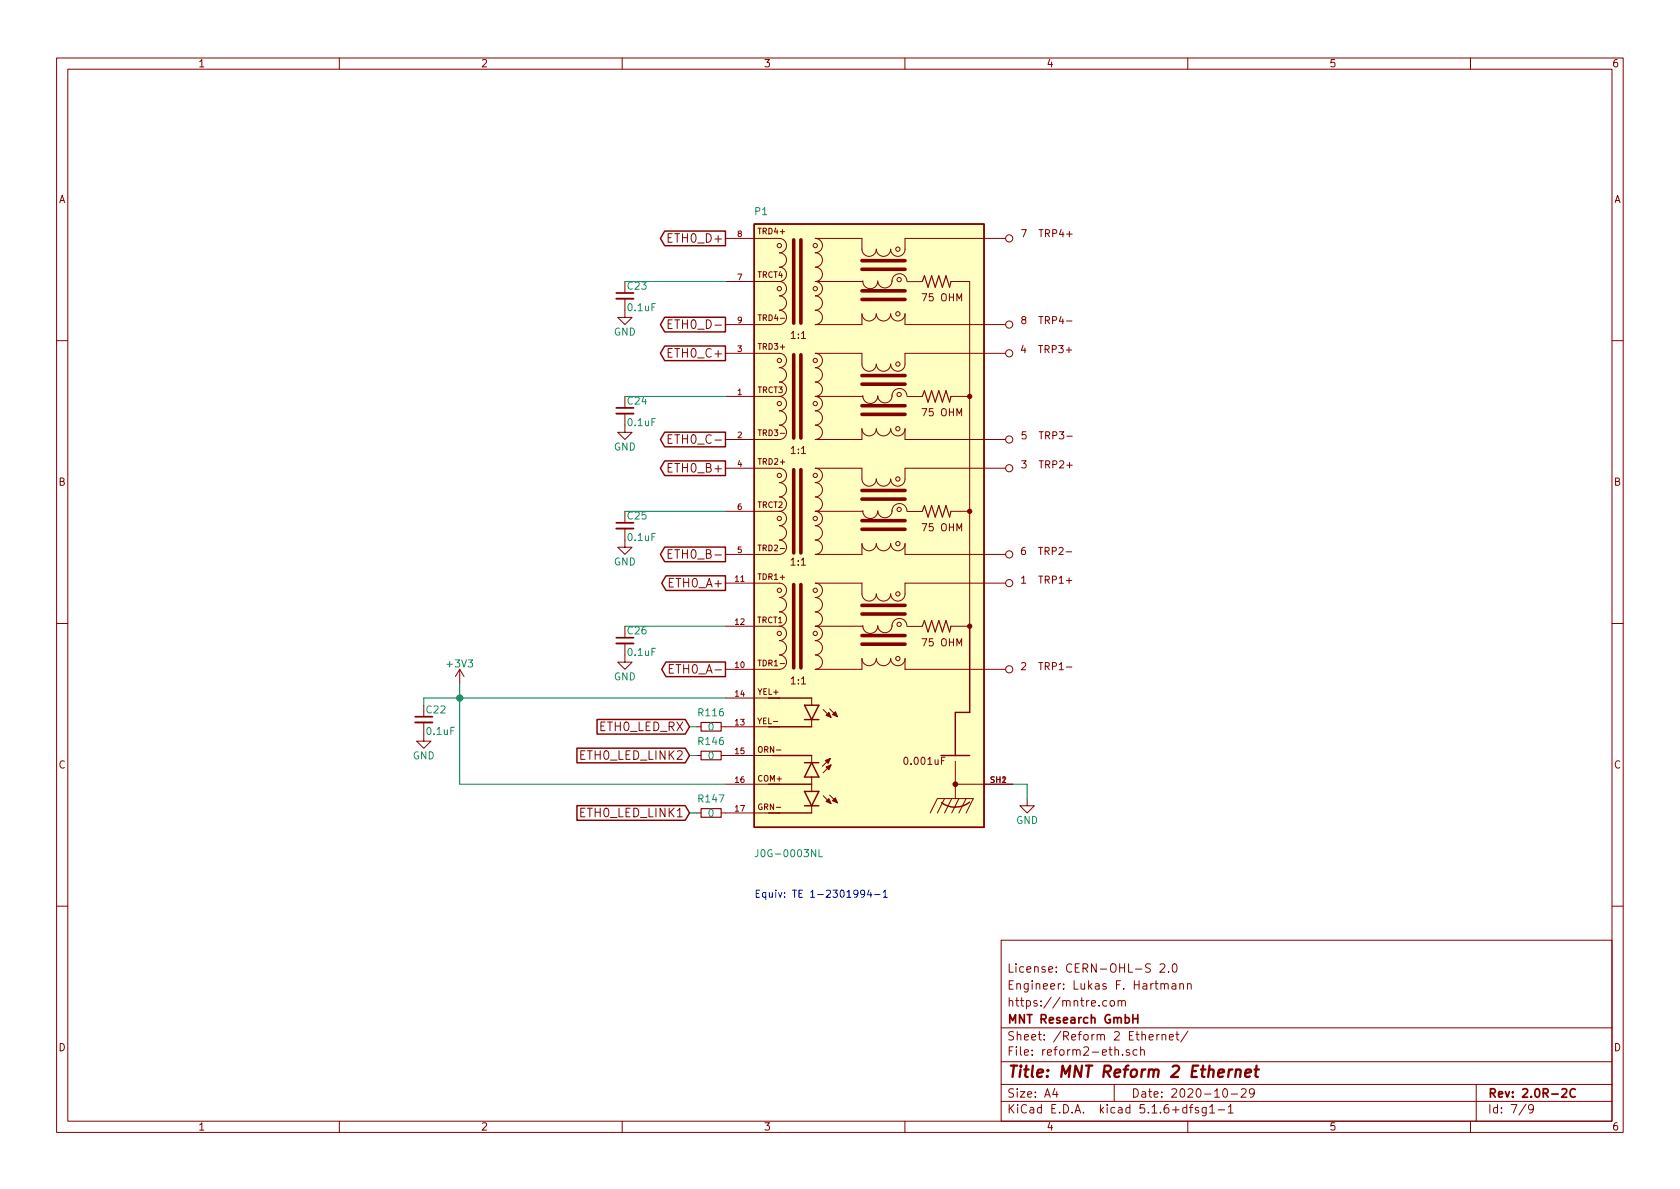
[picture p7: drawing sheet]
<svg xmlns="http://www.w3.org/2000/svg" width="297mm" height="210mm" viewBox="0 0 297 210" stroke-linecap="round" stroke-linejoin="round" font-family="sans-serif">
<g fill="none" stroke="#840000" stroke-width=".18">
<path d="M10 10.3h277v189.9h-277zM12 12.2h273v186.1h-273zM60 10.3v1.9M110 10.3v1.9M160 10.3v1.9M210 10.3v1.9M260 10.3v1.9M110.5 52.8v3.3h1.3l-1.3 1.3-1.3-1.3h1.3M118.1 57.3h.5M118.8 56.6h-.7v1.5h.7M128.3 42.2h9.5a1.27 1.27 0 0 1 1.3 1.2 1.27 1.27 0 0 1-1.3 1.3 1.27 1.27 0 0 1 1.3 1.3 1.27 1.27 0 0 1-1.3 1.2 1.27 1.27 0 0 1 1.3 1.3 1.27 1.27 0 0 1-1.3 1.3M128.3 49.8h9.5"/>
<path d="M137.8 49.8a1.27 1.27 0 0 1 1.3 1.2 1.27 1.27 0 0 1-1.3 1.3 1.27 1.27 0 0 1 1.3 1.3 1.27 1.27 0 0 1-1.3 1.3 1.27 1.27 0 0 1 1.3 1.2 1.27 1.27 0 0 1-1.3 1.3h-9.5M144.1 49.8a1.27 1.27 0 0 1 1.3 1.2 1.27 1.27 0 0 1-1.3 1.3 1.27 1.27 0 0 1 1.3 1.3 1.27 1.27 0 0 1-1.3 1.3 1.27 1.27 0 0 1 1.3 1.2 1.27 1.27 0 0 1-1.3 1.3h8.3v-1.9a1.27 1.27 0 0 0 1.3 1.3 1.27 1.27 0 0 0 1.2-1.3 1.27 1.27 0 0 0 1.3 1.3 1.27 1.27 0 0 0 1.3-1.3 1.27 1.27 0 0 0 1.2 1.3 1.27 1.27 0 0 0 1.3-1.3v1.9h17.8M144.1 49.8h8.5M152.6 49.7a1.32 1.32 0 0 0 1.2 1.3 1.32 1.32 0 0 0 1.4-1.2M155.2 49.7a1.27 1.27 0 0 0 1.3 1.2 1.27 1.27 0 0 0 1.2-1.2M160.4 49.7a1.32 1.32 0 0 0-1.4-1.3 1.32 1.32 0 0 0-1.3 1.4M160.4 49.8h2.7M168.1 49.8h3.3v60.9h-3.3M177.8 42.2h-17.8v1.9a1.27 1.27 0 0 1-1.3 1.2 1.27 1.27 0 0 1-1.2-1.2 1.27 1.27 0 0 1-1.3 1.2 1.27 1.27 0 0 1-1.3-1.2 1.27 1.27 0 0 1-1.2 1.2 1.27 1.27 0 0 1-1.3-1.2v-1.9h-8.3a1.27 1.27 0 0 1 1.3 1.2 1.27 1.27 0 0 1-1.3 1.3 1.27 1.27 0 0 1 1.3 1.3 1.27 1.27 0 0 1-1.3 1.2 1.27 1.27 0 0 1 1.3 1.3 1.27 1.27 0 0 1-1.3 1.3M180.6 40.6h.9l-.6 1.3M180.9 56.5l-.3-.2 .2-.2 .3-.1 .2 .1v.3l-.5 .2-.2 .2v.2l.3 .2h.4l.1-.2-.1-.4-.2-.1M188.6 56.8h.9"/>
<path d="M188.6 41.4h1M10 60.2h2M110.5 73.1v3.3h1.3l-1.3 1.3-1.3-1.3h1.3M118.1 77.6h.5M118.8 76.9h-.7v1.5h.7M128.3 62.5h9.5a1.27 1.27 0 0 1 1.3 1.2 1.27 1.27 0 0 1-1.3 1.3 1.27 1.27 0 0 1 1.3 1.3 1.27 1.27 0 0 1-1.3 1.3 1.27 1.27 0 0 1 1.3 1.2 1.27 1.27 0 0 1-1.3 1.3M128.3 70.1h9.5M137.8 70.1a1.27 1.27 0 0 1 1.3 1.3 1.27 1.27 0 0 1-1.3 1.2 1.27 1.27 0 0 1 1.3 1.3 1.27 1.27 0 0 1-1.3 1.3 1.27 1.27 0 0 1 1.3 1.2 1.27 1.27 0 0 1-1.3 1.3h-9.5M144.1 70.1a1.27 1.27 0 0 1 1.3 1.3 1.27 1.27 0 0 1-1.3 1.2 1.27 1.27 0 0 1 1.3 1.3 1.27 1.27 0 0 1-1.3 1.3 1.27 1.27 0 0 1 1.3 1.2 1.27 1.27 0 0 1-1.3 1.3h8.3v-1.9a1.27 1.27 0 0 0 1.3 1.3 1.27 1.27 0 0 0 1.2-1.3 1.27 1.27 0 0 0 1.3 1.3 1.27 1.27 0 0 0 1.3-1.3 1.27 1.27 0 0 0 1.2 1.3 1.27 1.27 0 0 0 1.3-1.3v1.9h17.8M144.1 70.1h8.5M152.6 69.9a1.32 1.32 0 0 0 1.2 1.4 1.32 1.32 0 0 0 1.4-1.2M155.2 70a1.27 1.27 0 0 0 1.3 1.2 1.27 1.27 0 0 0 1.2-1.2"/>
<path d="M160.4 69.9a1.32 1.32 0 0 0-1.4-1.2 1.32 1.32 0 0 0-1.3 1.4M160.4 70.1h2.7M168.1 70.1h3.3M177.8 62.5h-17.8v1.9a1.27 1.27 0 0 1-1.3 1.3 1.27 1.27 0 0 1-1.2-1.3 1.27 1.27 0 0 1-1.3 1.3 1.27 1.27 0 0 1-1.3-1.3 1.27 1.27 0 0 1-1.2 1.3 1.27 1.27 0 0 1-1.3-1.3v-1.9h-8.3a1.27 1.27 0 0 1 1.3 1.2 1.27 1.27 0 0 1-1.3 1.3 1.27 1.27 0 0 1 1.3 1.3 1.27 1.27 0 0 1-1.3 1.3 1.27 1.27 0 0 1 1.3 1.2 1.27 1.27 0 0 1-1.3 1.3M180.9 61.1l-.3 .8h.8M181.4 76.3h-.6l-.1 .7 .2-.2 .5 .2v.5l-.2 .1-.5-.1M188.5 61.9h1M188.6 77.1h1M285 60.2h2M110.5 93.5v3.3h1.3l-1.3 1.2-1.3-1.2h1.3M118.1 97.9h.5M118.8 97.2h-.7v1.5h.7"/>
<path d="M128.3 82.8h9.5a1.27 1.27 0 0 1 1.3 1.3 1.27 1.27 0 0 1-1.3 1.2 1.27 1.27 0 0 1 1.3 1.3 1.27 1.27 0 0 1-1.3 1.3 1.27 1.27 0 0 1 1.3 1.2 1.27 1.27 0 0 1-1.3 1.3M128.3 90.4h9.5M137.8 90.4a1.27 1.27 0 0 1 1.3 1.3 1.27 1.27 0 0 1-1.3 1.3 1.27 1.27 0 0 1 1.3 1.2 1.27 1.27 0 0 1-1.3 1.3 1.27 1.27 0 0 1 1.3 1.3 1.27 1.27 0 0 1-1.3 1.2h-9.5M144.1 90.4a1.27 1.27 0 0 1 1.3 1.3 1.27 1.27 0 0 1-1.3 1.3 1.27 1.27 0 0 1 1.3 1.2 1.27 1.27 0 0 1-1.3 1.3 1.27 1.27 0 0 1 1.3 1.3 1.27 1.27 0 0 1-1.3 1.2h8.3v-1.9a1.27 1.27 0 0 0 1.3 1.3 1.27 1.27 0 0 0 1.2-1.3 1.27 1.27 0 0 0 1.3 1.3 1.27 1.27 0 0 0 1.3-1.3 1.27 1.27 0 0 0 1.2 1.3 1.27 1.27 0 0 0 1.3-1.3v1.9h17.8M144.1 90.4h8.5M152.6 90.3a1.32 1.32 0 0 0 1.2 1.4 1.32 1.32 0 0 0 1.4-1.3M155.2 90.3a1.27 1.27 0 0 0 1.3 1.3 1.27 1.27 0 0 0 1.2-1.3M160.4 90.3a1.32 1.32 0 0 0-1.4-1.3 1.32 1.32 0 0 0-1.3 1.4M160.4 90.4h2.7M168.1 90.4h3.3M177.8 82.8h-17.8v1.9a1.27 1.27 0 0 1-1.3 1.3 1.27 1.27 0 0 1-1.2-1.3 1.27 1.27 0 0 1-1.3 1.3 1.27 1.27 0 0 1-1.3-1.3 1.27 1.27 0 0 1-1.2 1.3 1.27 1.27 0 0 1-1.3-1.3v-1.9h-8.3a1.27 1.27 0 0 1 1.3 1.3 1.27 1.27 0 0 1-1.3 1.2 1.27 1.27 0 0 1 1.3 1.3 1.27 1.27 0 0 1-1.3 1.3 1.27 1.27 0 0 1 1.3 1.2 1.27 1.27 0 0 1-1.3 1.3M180.6 81.5h.8l-.4 .5 .4 .1v.5l-.2 .1-.6-.1"/>
<path d="M181.2 96.8h-.2a.79 .79 0 0 0-.2 1.3l.5-.2v-.5l-.5-.1-.2 .2M188.5 97.6h1M188.6 82.3h1M10 110.3h2M81.3 118.4l-.8 1.2M81.3 118.4v2.5M81.3 118.4l.7 1.2M110.5 113.8v3.3h1.3l-1.3 1.3-1.3-1.3h1.3M118.3 118.2h.5M119.1 117.5h-.8v1.5h.8M128.3 103.1h9.5a1.27 1.27 0 0 1 1.3 1.3 1.27 1.27 0 0 1-1.3 1.3 1.27 1.27 0 0 1 1.3 1.2 1.27 1.27 0 0 1-1.3 1.3 1.27 1.27 0 0 1 1.3 1.3 1.27 1.27 0 0 1-1.3 1.2M128.3 110.7h9.5"/>
<path d="M137.8 110.7a1.27 1.27 0 0 1 1.3 1.3 1.27 1.27 0 0 1-1.3 1.3 1.27 1.27 0 0 1 1.3 1.2 1.27 1.27 0 0 1-1.3 1.3 1.27 1.27 0 0 1 1.3 1.3 1.27 1.27 0 0 1-1.3 1.3h-9.5M144.1 110.7a1.27 1.27 0 0 1 1.3 1.3 1.27 1.27 0 0 1-1.3 1.3 1.27 1.27 0 0 1 1.3 1.2 1.27 1.27 0 0 1-1.3 1.3 1.27 1.27 0 0 1 1.3 1.3 1.27 1.27 0 0 1-1.3 1.3h8.3v-1.9a1.27 1.27 0 0 0 1.3 1.2 1.27 1.27 0 0 0 1.2-1.2 1.27 1.27 0 0 0 1.3 1.2 1.27 1.27 0 0 0 1.3-1.2 1.27 1.27 0 0 0 1.2 1.2 1.27 1.27 0 0 0 1.3-1.2v1.9h17.8M144.1 110.7h8.5M152.6 110.6a1.32 1.32 0 0 0 1.2 1.4 1.32 1.32 0 0 0 1.4-1.2M155.2 110.6a1.27 1.27 0 0 0 1.3 1.3 1.27 1.27 0 0 0 1.2-1.3M160.4 110.6a1.32 1.32 0 0 0-1.4-1.2 1.32 1.32 0 0 0-1.3 1.4M160.4 110.8h2.7M177.8 103.1h-17.8v1.9a1.27 1.27 0 0 1-1.3 1.3 1.27 1.27 0 0 1-1.2-1.3 1.27 1.27 0 0 1-1.3 1.3 1.27 1.27 0 0 1-1.3-1.3 1.27 1.27 0 0 1-1.2 1.3 1.27 1.27 0 0 1-1.3-1.3v-1.9h-8.3a1.27 1.27 0 0 1 1.3 1.3 1.27 1.27 0 0 1-1.3 1.3 1.27 1.27 0 0 1 1.3 1.2 1.27 1.27 0 0 1-1.3 1.3 1.27 1.27 0 0 1 1.3 1.3 1.27 1.27 0 0 1-1.3 1.2M180.6 102.2l.4-.3v1.2M180.6 117.3l.5-.1 .2 .1 .1 .2-.1 .2-.7 .7h.8M180.6 103.1h.8M188.5 102.7h1"/>
<path d="M188.5 118h1M285 110.3h2M74.9 127.8v3.3h1.3l-1.3 1.2-1.2-1.2h1.2M123.2 133.6h.8M123.2 128.5h.8M127.5 133.6h10.3M127.5 128.5h10.3M128.3 138.7h9.5M128.3 123.4h9.5M143.5 123.4v1.3M143.5 127.2v1.3M143.5 133.6v1.3"/>
<path d="M143.5 137.4v2.5M145.5 125.5l1.4 1.4M146.7 125.3l1.4 1.4M146.8 134.1l-1.4 1.4M146.9 135.2l-1.4 1.4M168.9 138.7h10.2M168.9 134.6v6.6M123.2 143.8h.8M127.5 143.8h10.3M143.5 142.5v1.3M145.5 140.7l1.4 1.4M146.7 140.6l1.4 1.4"/>
<path d="M164.5 143.8l1.2-2.6h6.4l-1.3 2.6M167 141.2l-1.3 2.6M168.3 141.2l-1.3 2.6M169.5 141.2l-1.2 2.6M170.8 141.2l-1.3 2.6M181.6 141.2v1.3h1.3l-1.3 1.3-1.3-1.3h1.3M10 160.2h2M177 166.3h108v32h-108zM195.7 177l-.4-.1-.3 .3v.6l.3 .1 .4-.1M196.3 177.1l.2-.2 .5 .2v.7l-.2 .1-.5-.1zM197.7 177.1l.2-.2 .4 .1v.9M197.7 176.9v1"/>
<path d="M198.3 177.1a.36 .36 0 0 1 .4-.2 .36 .36 0 0 1 .3 .2v.8M205.1 170.6l.2-.2h.4l.3 .5-.9 1h.9M205.3 174.1l.2-.2 .3 .1 .1 .9M205.9 174.1a.36 .36 0 0 1 .3-.2 .36 .36 0 0 1 .4 .2v.8M206.6 171.8v.1M207.3 174h.5l.1 .9M207.5 170.5l.2-.1a.94 .94 0 0 1 0 1.5h-.1a1 1 0 0 1-.1-1.4zM207.9 174.3l-.5 .1a.29 .29 0 0 0-.2 .2 .29 .29 0 0 0 .2 .3l.5-.1M208.6 174.1l.2-.2 .4 .1v.9M208.6 173.9v1M210 174.1v-.1a.37 .37 0 0 1 .6 .1v.8M210 173.9v1"/>
<path d="M285 160.2h2M60 198.3v1.9M110 198.3v1.9M160 198.3v1.9M177 194.8h108M177 191.8h108M177 187.8h108M177 181.8h108M186.5 192.5l-.4 1h1M186.8 193v1M197 191.8v3M197.1 185.7l.2-.1 .4 .1 .1 .9"/>
<path d="M198.5 186.5v.1M199.7 185.7a.37 .37 0 0 0-.6 .1l.1 .2 .5 .2 .1 .1-.3 .3-.4-.1M201 185.7l-.4-.1-.3 .3 .1 .6 .2 .1 .4-.1M201.7 185.7h.1a.37 .37 0 0 1 .5 .1v.8M201.7 185.1v1.5M203.2 183.4l.7-.1-.1-.3-.4-.1-.2 .2 .1 .7h.5M204.5 182.9v1M205 182.9l-.3 .1-.2 .2M205.5 183.1v-.1a.37 .37 0 0 1 .6 .1v.8M205.5 182.9v1M206.8 183.4l.7-.1-.1-.3-.4-.1-.2 .2v.7h.6M207.9 182.9h.6"/>
<path d="M208.1 182.4v1.3l.4 .2M210 198.3v1.9M210 182.3l-1.2 2M210.3 195.8h.6M210.9 195.3l-.4 .2v1.3M211.9 195.9l-.4-.1-.2 .2 .1 .3 .5 .1v.3h-.6M213.3 195.8v1.2l-.3 .3h-.4M213.3 195.9l-.5-.1-.3 .3 .1 .6 .2 .1 .5-.1M213.9 195.8l.4-.5v1.5M213.9 196.8h.9M215.4 196.3h1.1M216.3 192.7l.4-.2a.94 .94 0 0 1 0 1.5 .79 .79 0 0 1-.4-1.3z"/>
<path d="M217.2 195.8l.4-.5v1.5M217.2 196.8h.8M217.7 193.5h1.1M219.5 192.7l.2-.2h.3l.3 .2v.3v.2l-.9 .8h.9M221.8 193.2l-.3 .3h-.3l-.3-.3v-.4l.2-.2 .4-.1 .2 .2a1.13 1.13 0 0 1-.2 1.2l-.4 .1M260 198.3v1.9M261 191.8v6.5M269.8 195.2l-1.2 2M271.1 196l-.3 .3-.4-.1-.1-.2v-.4l.1-.2 .4-.1 .2 .2a1.19 1.19 0 0 1-.2 1.2l-.4 .1"/>
<circle cx="137.8" cy="43.4" r=".38"/>
<circle cx="137.8" cy="51" r=".38"/>
<circle cx="144.1" cy="43.4" r=".38"/>
<circle cx="144.1" cy="51" r=".38"/>
<circle cx="158.8" cy="44.1" r=".38"/>
<circle cx="158.8" cy="55.5" r=".38"/>
<circle cx="159" cy="49.4" r=".38"/>
<circle cx="178.4" cy="57.4" r=".63"/>
<circle cx="178.4" cy="42.2" r=".63"/>
<circle cx="137.8" cy="71.4" r=".38"/>
<circle cx="137.8" cy="63.7" r=".38"/>
<circle cx="144.1" cy="71.4" r=".38"/>
<circle cx="144.1" cy="63.7" r=".38"/>
<circle cx="158.8" cy="75.8" r=".38"/>
<circle cx="158.8" cy="64.4" r=".38"/>
<circle cx="159" cy="69.8" r=".38"/>
<circle cx="178.4" cy="77.7" r=".63"/>
<circle cx="178.4" cy="62.5" r=".63"/>
<circle cx="137.8" cy="91.7" r=".38"/>
<circle cx="137.8" cy="84.1" r=".38"/>
<circle cx="144.1" cy="84.1" r=".38"/>
<circle cx="144.1" cy="91.7" r=".38"/>
<circle cx="158.8" cy="96.1" r=".38"/>
<circle cx="158.8" cy="84.7" r=".38"/>
<circle cx="159" cy="90.1" r=".38"/>
<circle cx="178.4" cy="82.8" r=".63"/>
<circle cx="178.4" cy="98" r=".63"/>
<circle cx="137.8" cy="112" r=".38"/>
<circle cx="137.8" cy="104.4" r=".38"/>
<circle cx="144.1" cy="112" r=".38"/>
<circle cx="144.1" cy="104.4" r=".38"/>
<circle cx="158.8" cy="105" r=".38"/>
<circle cx="158.8" cy="116.5" r=".38"/>
<circle cx="159" cy="110.4" r=".38"/>
<circle cx="178.4" cy="103.1" r=".63"/>
<circle cx="178.4" cy="118.4" r=".63"/>
</g>
<path d="M109 51.8h3M109 72.1h3M109 92.5h3M109 112.8h3M73.4 126.7h3.1M200.3 179.4v1.5M201.2 179.4v1.5M200.3 180.1h.9M276.2 192.7l.2-.2h.3l.3 .2v.3v.2l-.9 .8h.9M278.5 192.7a.59 .59 0 0 0-.7 0 .59 .59 0 0 0-.2 .7 .56 .56 0 0 0 .3 .6 .56 .56 0 0 0 .6-.1" fill="none" stroke="#840000" stroke-width=".3"/>
<path d="M217.9 189.1a.55 .55 0 0 0-.6 .4M218.5 189.3a.5 .5 0 0 1 .9 .1l-.1 1M218.6 189.1l-.2 1.3M220.2 189.8l1-.2-.1-.4-.5-.1-.4 .3v.9l.2 .1 .6-.1M221.8 189.1h.8M222.2 188.4l-.2 1.8v.1l.4 .1" fill="none" stroke="#840000" stroke-width=".41"/>
<path d="M163.1 49.8l.3-1 .7 2 .6-2 .7 2 .6-2 .6 2 .7-2 .6 2 .2-1M163.1 70.1l.3-1 .7 2 .6-2 .7 2 .6-2 .6 2 .7-2 .6 2 .2-1M163.1 90.4l.3-1 .7 2 .6-2 .7 2 .6-2 .6 2 .7-2 .6 2 .2-1M163.1 110.7l.3-1 .7 2.1 .6-2.1 .7 2.1 .6-2.1 .6 2.1 .7-2.1 .6 2.1 .2-1.1M124 132.8h3.5v1.6h-3.5zM124 127.8h3.5v1.5h-3.5zM124 143h3.5v1.5h-3.5z" fill="none" stroke="#840000" stroke-width=".2"/>
<path d="M133.3 39.6h40.7v106.7h-40.7z" fill="#ffffc2" stroke="#ffffc2" stroke-width=".18"/>
<g fill="none" stroke="#840000" stroke-width=".25">
<path d="M133.3 39.6h40.7v106.7h-40.7zM117.5 40.9h10.8v2.6h-10.8l-.7-1.3zM117.5 56.1h10.8v2.6h-10.8l-.7-1.3zM117.5 61.2h10.8v2.6h-10.8l-.7-1.3zM117.5 76.4h10.8v2.6h-10.8l-.7-1.3zM117.5 81.5h10.8v2.6h-10.8l-.7-1.3zM117.5 96.7h10.8v2.6h-10.8l-.7-1.3zM117.8 101.8h10.5v2.6h-10.5l-.8-1.3zM117.8 117.1h10.5v2.6h-10.5l-.8-1.3zM171.4 110.7v15.3h-2.5v7.6M102 132.3h19.2l.7 1.3-.7 1.3h-19.2zM105.6 127.2h15.6l.7 1.3-.7 1.3h-15.6z"/>
<path d="M135.9 123.4h7.6M137.8 138.7h5.7M137.8 133.6h5.7M137.8 128.5h5.7M142.2 134.9h2.6M142.2 139.9h2.6l-1.3 2.6zM142.2 127.2h2.6M142.2 124.7h2.6l-1.3 2.5zM143.5 134.9l1.3 2.5h-2.6zM166.4 133.6h5M102 142.5h19.2l.7 1.3-.7 1.3h-19.2zM135.9 143.8h7.6"/>
<path d="M142.2 142.5h2.6M171.4 141.9a4 4 0 0 1-4.9 0"/>
</g>
<circle cx="168.9" cy="138.7" r=".25" fill="none" stroke="#840000" stroke-width=".51"/>
<g fill="#840000" stroke="#840000" stroke-width=".18">
<path d="M145.9 134.5l.9-.4-.4 .9z"/>
<path d="M146 141.7l.6-.5 .3 .9z"/>
<path d="M146 135.6l.9-.4-.3 .9z"/>
<path d="M146 126.5l.6-.5 .3 .9z"/>
<path d="M147.2 141.6l.5-.5 .4 .9z"/>
<path d="M147.2 126.4l.5-.5 .4 .8z"/>
<circle cx="171.5" cy="110.7" r=".38"/>
<circle cx="171.5" cy="90.4" r=".38"/>
<circle cx="171.5" cy="70.1" r=".38"/>
</g>
<g fill="none" stroke="#840000" stroke-width=".63">
<path d="M140.3 42.4v14.7M141.6 42.4v14.7M152.4 53h7.6M152.4 51.4h7.6M152.4 47.6h7.6M152.4 46.1h7.6M140.3 62.7v14.8M141.6 62.7v14.8M152.4 73.3h7.6M152.4 71.7h7.6M152.4 67.9h7.6M152.4 66.4h7.6"/>
<path d="M140.3 83.1v14.7M141.6 83.1v14.7M152.4 93.6h7.6M152.4 92.1h7.6M152.4 88.3h7.6M152.4 86.7h7.6M140.3 103.4v14.7M141.6 103.4v14.7M152.4 113.9h7.6M152.4 112.4h7.6M152.4 108.6h7.6M152.4 107.1h7.6"/>
</g>
<path d="M134 150.2v.9a.39 .39 0 0 1-.5 .4M144.8 150.2v1.3h.6" fill="none" stroke="#008484" stroke-width=".18"/>
<path d="M109 52.8h3M109 73.1h3M109 93.5h3M109 113.8h3M73.4 127.8h3.1" fill="none" stroke="#840000" stroke-width=".33"/>
<path d="M110.5 49.8h17.8M110.5 70.1h17.8M110.5 90.4h17.8M110.5 110.7h17.8M81.3 120.9v17.8h47M121.9 133.6h1.3M121.9 128.5h1.3M128.3 123.4h-53.4v1.3M179.1 138.7h2.5v2.5M121.9 143.8h1.3" fill="none" stroke="#008400" stroke-width=".18"/>
<path d="M152.9 158l-.2 .2-.4-.1-.1-.1v-.5l.2-.1h.3l.2 .3a.97 .97 0 0 1-.2 .9l-.4 .1M153.7 157.3l-.3 .9h.8M154 157.8v.9M154.6 158.2h1M156.2 157.8l.3-.4v1.3M156.2 158.7h.7" fill="none" stroke="#0000c2" stroke-width=".18"/>
<circle cx="81.3" cy="123.4" r=".51" fill="#008400" stroke="#008400" stroke-width=".25"/>
<text font-size="2.8" fill="#840000" x="178" y="190.5">Title: MNT Reform 2 Ethernet</text>
<g font-size="2.1" fill="#840000">
<text x="118.6" y="42.9">ETH0_D+</text>
<text x="119.2" y="58.2">ETH0_D-</text>
<text x="118.6" y="63.2">ETH0_C+</text>
<text x="118.6" y="83.6">ETH0_B+</text>
<text x="119.2" y="78.5">ETH0_C-</text>
<text x="119.2" y="98.8">ETH0_B-</text>
<text x="118.6" y="103.9">ETH0_A+</text>
<text x="119.2" y="119.1">ETH0_A-</text>
<text x="106" y="129.3">ETH0_LED_RX</text>
<text x="102.8" y="134.4">ETH0_LED_LINK2</text>
<text x="102.8" y="144.5">ETH0_LED_LINK1</text>
<text x="178" y="172">License: CERN-OHL-S 2.0</text>
<text x="178" y="178">https://mntre.com</text>
<text x="178" y="175">Engineer: Lukas F. Hartmann</text>
<text x="178" y="184">Sheet: /Reform 2 Ethernet/</text>
<text x="178" y="181">MNT Research GmbH</text>
<text x="178" y="186.7">File: reform2-eth.sch</text>
<text x="178" y="196.9">KiCad E.D.A. kicad 5.1.6+dfsg1-1</text>
<text x="178" y="194.1">Size: A4</text>
<text x="200" y="194.1">Date: 2020-10-29</text>
<text x="263" y="194.1">Rev: 2.0R-2C</text>
<text x="263" y="196.9">Id: 7/9</text>
</g>
<g font-size="1.8" fill="#840000">
<text x="35" y="11.9">1</text>
<text x="85" y="11.9">2</text>
<text x="135" y="11.9">3</text>
<text x="185" y="11.9">4</text>
<text x="235" y="11.9">5</text>
<text x="285" y="11.9">6</text>
<text x="10.4" y="35.9">A</text>
<text x="285.4" y="35.9">A</text>
<text x="181.4" y="42">7 TRP4+</text>
<text x="163.3" y="53.3">75 OHM</text>
<text x="139.9" y="59.9">1:1</text>
<text x="181.6" y="57.3">8 TRP4-</text>
<text x="181.3" y="62.5">4 TRP3+</text>
<text x="163.3" y="73.6">75 OHM</text>
<text x="181.7" y="77.7">5 TRP3-</text>
<text x="139.9" y="80.3">1:1</text>
<text x="181.4" y="82.8">3 TRP2+</text>
<text x="10.4" y="85.9">B</text>
<text x="285.4" y="85.9">B</text>
<text x="163.3" y="93.9">75 OHM</text>
<text x="139.9" y="100">1:1</text>
<text x="181.6" y="98.1">6 TRP2-</text>
<text x="181.4" y="103.2">1 TRP1+</text>
<text x="163.3" y="114.3">75 OHM</text>
<text x="181.6" y="118.5">2 TRP1-</text>
<text x="139.9" y="121">1:1</text>
<text x="10.4" y="135.9">C</text>
<text x="160.1" y="135.2">0.001uF</text>
<text x="285.4" y="135.9">C</text>
<text x="10.4" y="185.9">D</text>
<text x="285.4" y="185.9">D</text>
<text x="35" y="199.9">1</text>
<text x="85" y="199.9">2</text>
<text x="135" y="199.9">3</text>
<text x="185" y="199.9">4</text>
<text x="235" y="199.9">5</text>
<text x="285" y="199.9">6</text>
</g>
<g font-size="1.8" fill="#008484">
<text x="133.5" y="38">P1</text>
<text x="111" y="51.2">C23</text>
<text x="108.5" y="59.4">GND</text>
<text x="111.1" y="55">0.1uF</text>
<text x="111" y="71.5">C24</text>
<text x="111.1" y="75.4">0.1uF</text>
<text x="108.5" y="79.7">GND</text>
<text x="111" y="91.9">C25</text>
<text x="111.1" y="95.7">0.1uF</text>
<text x="108.5" y="100">GND</text>
<text x="111" y="112.2">C26</text>
<text x="79.2" y="118">+3V3</text>
<text x="111.1" y="116">0.1uF</text>
<text x="108.5" y="120.3">GND</text>
<text x="75.5" y="126.2">C22</text>
<text x="75.6" y="130">0.1uF</text>
<text x="123.6" y="131.7">R146</text>
<text x="123.6" y="126.7">R116</text>
<text x="125.2" y="129.2">0</text>
<text x="73" y="134.3">GND</text>
<text x="125.2" y="134.3">0</text>
<text x="123.6" y="141.9">R147</text>
<text x="125.2" y="144.4">0</text>
<text x="179.7" y="145.7">GND</text>
<text x="134.3" y="151.6">J0G-0003NL</text>
</g>
<text font-size="1.8" fill="#0000c2" x="133.3" y="158.7">Equiv: TE 1-2301994-1</text>
<g font-size="1.4" fill="#840000">
<text x="130.4" y="41.9">8</text>
<text x="134.2" y="41.4">TRD4+</text>
<text x="130.4" y="49.5">7</text>
<text x="134" y="49.1">TRCT4</text>
<text x="130.4" y="57.1">9</text>
<text x="134.4" y="56.7">TRD4-</text>
<text x="130.4" y="62.2">3</text>
<text x="134.2" y="61.8">TRD3+</text>
<text x="130.4" y="69.8">1</text>
<text x="134" y="69.5">TRCT3</text>
<text x="130.4" y="77.5">2</text>
<text x="134.4" y="77.1">TRD3-</text>
<text x="130.4" y="82.5">4</text>
<text x="134.2" y="82.2">TRD2+</text>
<text x="134" y="89.8">TRCT2</text>
<text x="130.4" y="90.2">6</text>
<text x="130.4" y="97.8">5</text>
<text x="134.4" y="97.5">TRD2-</text>
<text x="130" y="102.9">11</text>
<text x="134.2" y="102.5">TDR1+</text>
<text x="130" y="110.5">12</text>
<text x="133.9" y="110.2">TRCT1</text>
<text x="130" y="118.1">10</text>
<text x="134.4" y="117.8">TDR1-</text>
<text x="130" y="123.2">14</text>
<text x="134.1" y="122.9">YEL+</text>
<text x="130" y="128.3">13</text>
<text x="134.2" y="128">YEL-</text>
<text x="130" y="133.3">15</text>
<text x="134.3" y="133.1">ORN-</text>
<text x="130" y="138.4">16</text>
<text x="130" y="143.5">17</text>
<text x="134.1" y="138.2">COM+</text>
<text x="134.3" y="143.2">GRN-</text>
<text x="175.2" y="138.4">SH1</text>
<text x="177.1" y="138.4">2</text>
</g>
</svg>
